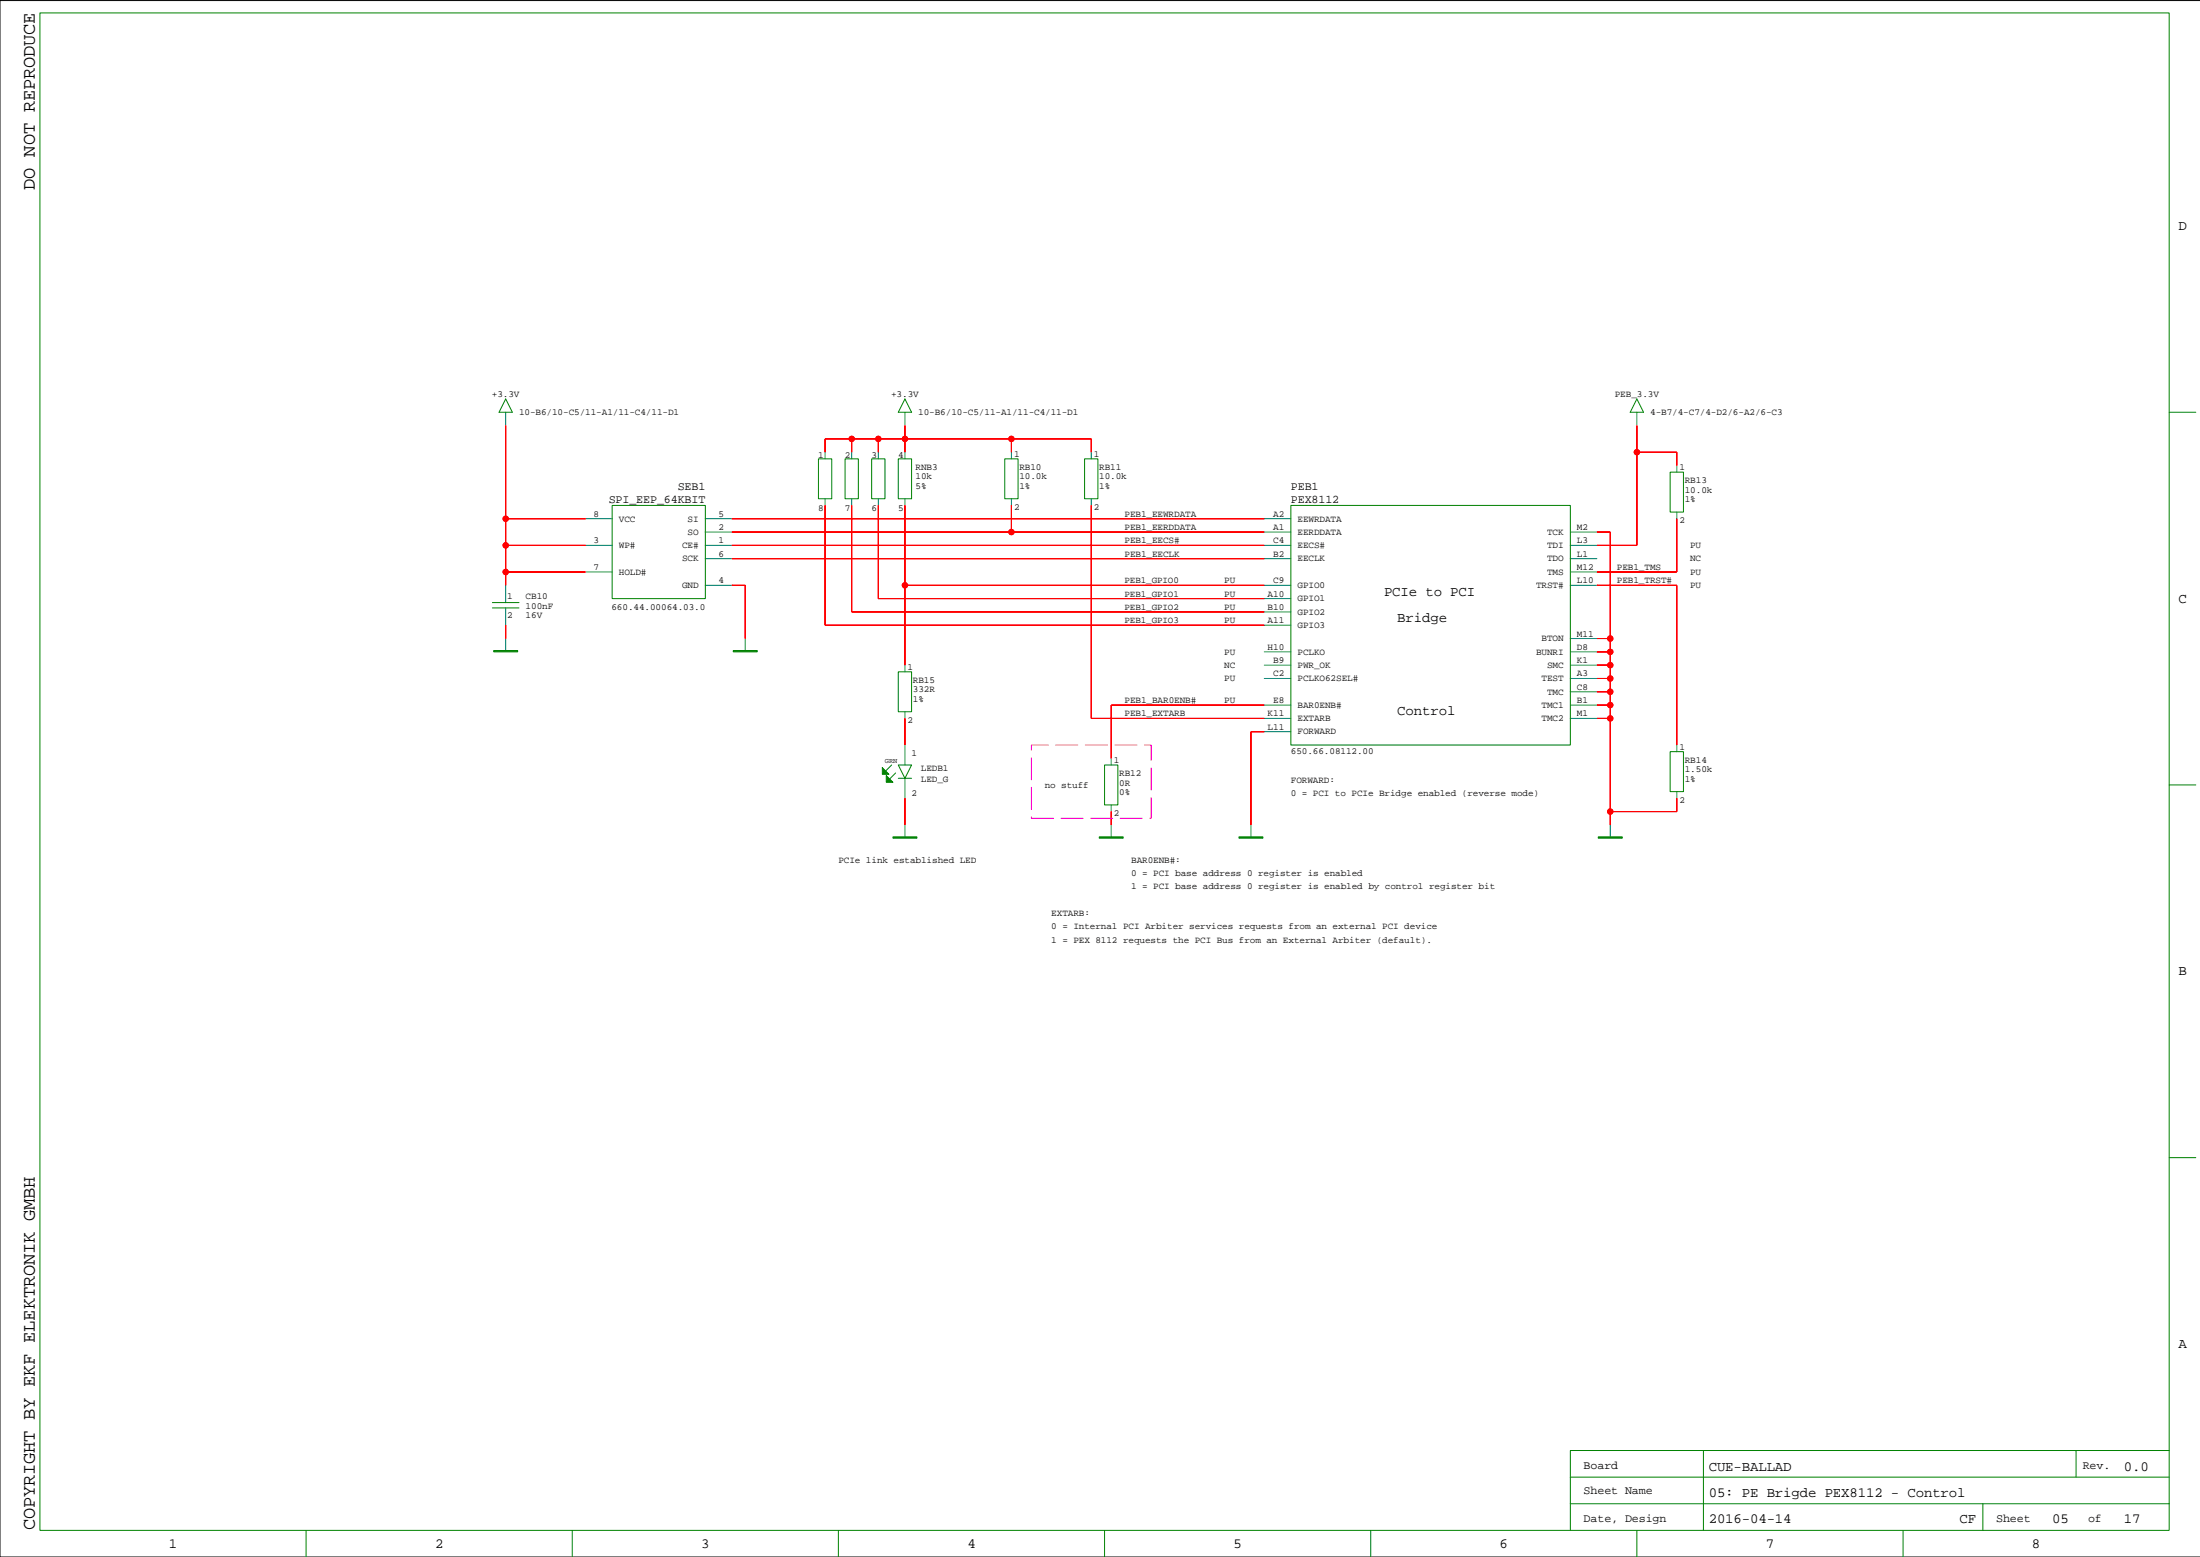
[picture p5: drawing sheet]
<svg xmlns="http://www.w3.org/2000/svg" width="420mm" height="297mm" viewBox="0 0 420 297" stroke-linecap="round" stroke-linejoin="round" font-family="sans-serif">
<path d="M419.9 .1h-419.9v296.9h419.9" fill="none" stroke="#000" stroke-width=".19"/>
<g fill="none" stroke="#008200" stroke-width=".19">
<path d="M7.6 2.5h406.3v289.5h-406.3zM96.5 76.1l1.3 2.5h-2.6zM172.7 76.1l1.3 2.5h-2.6zM312.3 76.1l1.3 2.5h-2.5zM413.9 78.6h5.1M413.9 149.8h5.1M413.9 220.9h5.1M325 276.7v15.3M396.1 276.7v5.1M413.9 276.7h-114.2v15.3M58.4 292v5M109.2 292v5"/>
<path d="M160 292v5M210.8 292v5M261.6 292v5M299.7 281.8h114.2M299.7 286.9h114.2M312.3 292v5M363.1 292v5M378.4 286.9v5.1"/>
</g>
<g fill="none" stroke="#008080" stroke-width=".19">
<path d="M96.5 78.6v2.6M172.7 78.6v2.6M312.3 78.6v2.6M111.7 99h5.1M134.6 99h5.1M157.4 86.3v1.2M157.4 95.2v1.2M162.5 86.3v1.2M162.5 95.2v1.2M167.6 86.3v1.2M167.6 95.2v1.2M172.7 86.3v1.2"/>
<path d="M172.7 95.2v1.2M193 86.3v1.2M193 95.2v1.2M208.2 86.3v1.2M208.2 95.2v1.2M241.2 99h5.1M320 88.8v1.3M320 97.7v1.3M96.5 111.7v3.3M96.5 116v3.3M111.7 104h5.1M111.7 109.1h5.1"/>
<path d="M134.6 104h5.1M134.6 111.7h5.1M134.6 106.6h5.1M134.6 101.5h5.1M241.2 104h5.1M241.2 111.7h5.1M241.2 106.6h5.1M241.2 101.5h5.1M241.2 119.3h5.1M241.2 116.7h5.1M241.2 114.2h5.1M299.7 104h5"/>
<path d="M299.7 111.7h5M299.7 106.6h5M299.7 101.5h5M299.7 109.1h5M96.5 121.8v2.3M142.2 121.8v2.3M172.7 126.9v1.3M172.7 135.8v1.3M241.2 137.1h5.1M241.2 134.5h5.1M241.2 129.4h5.1M241.2 126.9h5.1"/>
<path d="M241.2 124.4h5.1M241.2 139.6h5.1M299.7 137.1h5M299.7 134.5h5M299.7 132h5M299.7 129.4h5M299.7 126.9h5M299.7 124.4h5M299.7 121.8h5M172.7 142.1v3.8M172.7 148.5v3.8M172.7 157.4v2.3"/>
<path d="M212 144.7v1.2M212 153.6v1.2M212 157.4v2.3M238.7 157.4v2.3M307.3 157.4v2.3M320 142.1v1.3M320 151v1.3"/>
</g>
<g fill="#008000" stroke="#008000" stroke-width=".19">
<path d="M305 159.7h4.6v.2h-4.6z" fill-rule="evenodd"/>
<path d="M170.4 159.7h4.6v.2h-4.6z" fill-rule="evenodd"/>
<path d="M209.8 159.7h4.5v.2h-4.5z" fill-rule="evenodd"/>
<path d="M236.4 159.7h4.6v.2h-4.6z" fill-rule="evenodd"/>
<path d="M94.2 124.1h4.6v.3h-4.6z" fill-rule="evenodd"/>
<path d="M139.9 124.1h4.6v.3h-4.6z" fill-rule="evenodd"/>
</g>
<g fill="none" stroke="#008000" stroke-width=".19">
<path d="M116.8 96.4h17.8v17.8h-17.8zM156.2 87.5h2.5v7.7h-2.5zM161.3 87.5h2.5v7.7h-2.5zM166.3 87.5h2.6v7.7h-2.6zM171.4 87.5h2.6v7.7h-2.6zM191.7 87.5h2.6v7.7h-2.6zM207 87.5h2.5v7.7h-2.5zM246.3 96.4h53.4v45.7h-53.4zM318.7 90.1h2.5v7.6h-2.5zM94 116h5M94 115h5M171.4 128.2h2.6v7.6h-2.6z"/>
<path d="M170.1 145.9l-1.2 1.3M170.9 147.5l-1.3 1.2M171.4 145.9h2.6l-1.3 2.6zM171.4 148.5h2.6M210.8 145.9h2.5v7.7h-2.5zM318.7 143.4h2.5v7.6h-2.5z"/>
</g>
<g fill="#008200" stroke="#008200" stroke-width=".19">
<path d="M168.4 146.5l1.2 1.2h-1.2z" fill-rule="evenodd"/>
<path d="M169.1 148l1.3 1.2h-1.3z" fill-rule="evenodd"/>
</g>
<g fill="#f00" stroke="#f00" stroke-width=".19">
<path d="M172.7 152.3v5.1z" fill-rule="evenodd"/>
<path d="M320 152.3v2.5z" fill-rule="evenodd"/>
<path d="M307.3 154.8h12.7z" fill-rule="evenodd"/>
<path d="M304.7 137.1h2.6z" fill-rule="evenodd"/>
<path d="M304.7 134.5h2.6z" fill-rule="evenodd"/>
<path d="M304.7 132h2.6z" fill-rule="evenodd"/>
<path d="M304.7 129.4h2.6z" fill-rule="evenodd"/>
<path d="M304.7 126.9h2.6z" fill-rule="evenodd"/>
<path d="M304.7 124.4h2.6z" fill-rule="evenodd"/>
<path d="M304.7 121.8h2.6z" fill-rule="evenodd"/>
<path d="M304.7 101.5h2.6z" fill-rule="evenodd"/>
<path d="M307.3 101.5v20.3z" fill-rule="evenodd"/>
<path d="M307.3 121.8v2.6z" fill-rule="evenodd"/>
<path d="M307.3 124.4v2.5z" fill-rule="evenodd"/>
<path d="M307.3 126.9v2.5z" fill-rule="evenodd"/>
<path d="M307.3 129.4v2.6z" fill-rule="evenodd"/>
<path d="M307.3 132v2.5z" fill-rule="evenodd"/>
<path d="M307.3 134.5v2.6z" fill-rule="evenodd"/>
<path d="M307.3 137.1v17.7z" fill-rule="evenodd"/>
<path d="M307.3 154.8v2.6z" fill-rule="evenodd"/>
<path d="M212 154.8v2.6z" fill-rule="evenodd"/>
<path d="M96.5 119.3v2.5z" fill-rule="evenodd"/>
<path d="M139.7 111.7h2.5z" fill-rule="evenodd"/>
<path d="M142.2 111.7v10.1z" fill-rule="evenodd"/>
<path d="M238.7 139.6h2.5z" fill-rule="evenodd"/>
<path d="M238.7 139.6v17.8z" fill-rule="evenodd"/>
<path d="M320 86.3v2.5z" fill-rule="evenodd"/>
<path d="M312.3 86.3h7.7z" fill-rule="evenodd"/>
<path d="M312.3 81.2v5.1z" fill-rule="evenodd"/>
<path d="M312.3 86.3v17.7z" fill-rule="evenodd"/>
<path d="M304.7 104h7.6z" fill-rule="evenodd"/>
<path d="M208.2 137.1h33z" fill-rule="evenodd"/>
<path d="M208.2 96.4v40.7z" fill-rule="evenodd"/>
<path d="M172.7 137.1v5z" fill-rule="evenodd"/>
<path d="M157.4 119.3h83.8z" fill-rule="evenodd"/>
<path d="M157.4 96.4v22.9z" fill-rule="evenodd"/>
<path d="M162.5 116.7h78.7z" fill-rule="evenodd"/>
<path d="M162.5 96.4v20.3z" fill-rule="evenodd"/>
<path d="M167.6 114.2h73.6z" fill-rule="evenodd"/>
<path d="M167.6 96.4v17.8z" fill-rule="evenodd"/>
<path d="M172.7 111.7v15.2z" fill-rule="evenodd"/>
<path d="M172.7 111.7h68.5z" fill-rule="evenodd"/>
<path d="M172.7 96.4v15.3z" fill-rule="evenodd"/>
<path d="M304.7 109.1h15.3z" fill-rule="evenodd"/>
<path d="M320 99v10.1z" fill-rule="evenodd"/>
<path d="M304.7 111.7h15.3z" fill-rule="evenodd"/>
<path d="M320 111.7v30.4z" fill-rule="evenodd"/>
<path d="M212 134.5h29.2z" fill-rule="evenodd"/>
<path d="M212 134.5v10.2z" fill-rule="evenodd"/>
<path d="M139.7 106.6h101.5z" fill-rule="evenodd"/>
<path d="M139.7 104h101.5z" fill-rule="evenodd"/>
<path d="M193 96.4v5.1z" fill-rule="evenodd"/>
<path d="M193 101.5h48.2z" fill-rule="evenodd"/>
<path d="M139.7 101.5h53.3z" fill-rule="evenodd"/>
<path d="M139.7 99h101.5z" fill-rule="evenodd"/>
<path d="M167.6 83.7v2.6z" fill-rule="evenodd"/>
<path d="M162.5 83.7v2.6z" fill-rule="evenodd"/>
<path d="M157.4 83.7v2.6z" fill-rule="evenodd"/>
<path d="M157.4 83.7h5.1z" fill-rule="evenodd"/>
<path d="M162.5 83.7h5.1z" fill-rule="evenodd"/>
<path d="M167.6 83.7h5.1z" fill-rule="evenodd"/>
<path d="M172.7 83.7v2.6z" fill-rule="evenodd"/>
<path d="M193 83.7v2.6z" fill-rule="evenodd"/>
<path d="M208.2 83.7v2.6z" fill-rule="evenodd"/>
<path d="M193 83.7h15.2z" fill-rule="evenodd"/>
<path d="M172.7 83.7h20.3z" fill-rule="evenodd"/>
<path d="M172.7 81.2v2.5z" fill-rule="evenodd"/>
<path d="M96.5 109.1h15.2z" fill-rule="evenodd"/>
<path d="M96.5 109.1v2.6z" fill-rule="evenodd"/>
<path d="M96.5 104v5.1z" fill-rule="evenodd"/>
<path d="M96.5 99h15.2z" fill-rule="evenodd"/>
<path d="M96.5 81.2v17.8z" fill-rule="evenodd"/>
<path d="M96.5 99v5z" fill-rule="evenodd"/>
<path d="M96.5 104h15.2z" fill-rule="evenodd"/>
<circle cx="307.3" cy="121.8" r=".51"/>
<circle cx="307.3" cy="124.4" r=".51"/>
<circle cx="307.3" cy="126.9" r=".51"/>
<circle cx="307.3" cy="129.4" r=".51"/>
<circle cx="307.3" cy="132" r=".51"/>
<circle cx="307.3" cy="134.5" r=".51"/>
<circle cx="307.3" cy="137.1" r=".51"/>
<circle cx="307.3" cy="154.8" r=".51"/>
<circle cx="312.3" cy="86.3" r=".51"/>
<circle cx="172.7" cy="111.7" r=".51"/>
<circle cx="193" cy="101.5" r=".51"/>
<circle cx="162.5" cy="83.7" r=".51"/>
<circle cx="167.6" cy="83.7" r=".51"/>
<circle cx="193" cy="83.7" r=".51"/>
<circle cx="172.7" cy="83.7" r=".51"/>
<circle cx="96.5" cy="109.1" r=".51"/>
<circle cx="96.5" cy="99" r=".51"/>
<circle cx="96.5" cy="104" r=".51"/>
</g>
<g fill="none" stroke="#f00" stroke-width=".19">
<path d="M96.5 81.2v30.5M96.5 99h15.2M139.7 99h101.5M157.4 86.3v-2.6h50.8v2.6M157.4 96.4v22.9h83.8M162.5 96.4v20.3h78.7M162.5 83.7v2.6M167.6 96.4v17.8h73.6M167.6 83.7v2.6M172.7 81.2v5.1M172.7 96.4v30.5M193 83.7v2.6"/>
<path d="M193 96.4v5.1M208.2 96.4v40.7h33M312.3 86.3h7.7v2.5M312.3 81.2v22.8h-7.6M320 99v10.1h-15.3M96.5 119.3v2.5M96.5 104h15.2M96.5 109.1h15.2M139.7 101.5h101.5M139.7 111.7h2.5v10.1M139.7 104h101.5M139.7 106.6h101.5"/>
<path d="M172.7 111.7h68.5M304.7 111.7h15.3v30.4M304.7 101.5h2.6v55.9M172.7 137.1v5M241.2 134.5h-29.2v10.2M241.2 139.6h-2.5v17.8M304.7 137.1h2.6M304.7 134.5h2.6M304.7 132h2.6M304.7 129.4h2.6M304.7 126.9h2.6M304.7 124.4h2.6"/>
<path d="M304.7 121.8h2.6M172.7 152.3v5.1M212 154.8v2.6M320 152.3v2.5h-12.7"/>
<circle cx="96.5" cy="99" r=".51"/>
<circle cx="162.5" cy="83.7" r=".51"/>
<circle cx="167.6" cy="83.7" r=".51"/>
<circle cx="172.7" cy="83.7" r=".51"/>
<circle cx="193" cy="83.7" r=".51"/>
<circle cx="312.3" cy="86.3" r=".51"/>
<circle cx="96.5" cy="104" r=".51"/>
<circle cx="96.5" cy="109.1" r=".51"/>
<circle cx="172.7" cy="111.7" r=".51"/>
<circle cx="193" cy="101.5" r=".51"/>
<circle cx="307.3" cy="126.9" r=".51"/>
<circle cx="307.3" cy="134.5" r=".51"/>
<circle cx="307.3" cy="121.8" r=".51"/>
<circle cx="307.3" cy="124.4" r=".51"/>
<circle cx="307.3" cy="132" r=".51"/>
<circle cx="307.3" cy="129.4" r=".51"/>
<circle cx="307.3" cy="137.1" r=".51"/>
<circle cx="307.3" cy="154.8" r=".51"/>
</g>
<path d="M196.8 142.1h22.9v14h-22.9z" fill="none" stroke="#f0f" stroke-width=".19" stroke-dasharray="4.2 1.4"/>
<g font-size="3.6">
<text x="6.6" y="36.2" transform="rotate(-90 6.6 36.2)">DO NOT REPRODUCE</text>
<text x="6.6" y="292" transform="rotate(-90 6.6 292)">COPYRIGHT BY EKF ELEKTRONIK GMBH</text>
</g>
<g font-size="2.7">
<text x="415.7" y="43.9">D</text>
<text x="264.1" y="113.6">PCIe to PCI</text>
<text x="266.6" y="118.7">Bridge</text>
<text x="415.7" y="115">C</text>
<text x="266.6" y="136.5">Control</text>
<text x="415.7" y="186.1">B</text>
<text x="415.7" y="257.2">A</text>
<text x="326.1" y="280.6">CUE-BALLAD</text>
<text x="405.3" y="280.6">0.0</text>
<text x="326.1" y="285.6">05: PE Brigde PEX8112 - Control</text>
<text x="326.1" y="290.5">2016-04-14</text>
<text x="373.9" y="290.5">CF</text>
<text x="391.6" y="290.5">05</text>
<text x="405.3" y="290.5">17</text>
<text x="32.2" y="295.3">1</text>
<text x="83" y="295.3">2</text>
<text x="133.8" y="295.3">3</text>
<text x="184.6" y="295.3">4</text>
<text x="235.4" y="295.3">5</text>
<text x="286.2" y="295.3">6</text>
<text x="337" y="295.3">7</text>
<text x="387.7" y="295.3">8</text>
</g>
<g font-size="2.2">
<text x="116.2" y="95.9">SPI_EEP_64KBIT</text>
<text x="129.3" y="93.4">SEB1</text>
<text x="246.3" y="93.4">PEB1</text>
<text x="246.3" y="95.9">PEX8112</text>
<text x="302.2" y="280.2">Board</text>
<text x="397.4" y="280.2">Rev.</text>
<text x="302.2" y="285">Sheet Name</text>
<text x="302.2" y="290.3">Date, Design</text>
<text x="380.9" y="290.3">Sheet</text>
<text x="398.4" y="290.3">of</text>
</g>
<g font-size="1.8">
<text x="93.9" y="75.7">+3.3V</text>
<text x="170" y="75.7">+3.3V</text>
<text x="308.1" y="75.7">PEB_3.3V</text>
<text x="99" y="79.2">10-B6/10-C5/11-A1/11-C4/11-D1</text>
<text x="175.2" y="79.2">10-B6/10-C5/11-A1/11-C4/11-D1</text>
<text x="314.9" y="79.2">4-B7/4-C7/4-D2/6-A2/6-C3</text>
<text x="156.1" y="87.4">1</text>
<text x="161.2" y="87.4">2</text>
<text x="166.3" y="87.4">3</text>
<text x="171.4" y="87.4">4</text>
<text x="174.7" y="89.7">RNB3</text>
<text x="193.5" y="87.1">1</text>
<text x="194.5" y="89.7">RB10</text>
<text x="208.7" y="87.1">1</text>
<text x="209.8" y="89.7">RB11</text>
<text x="320.5" y="89.7">1</text>
<text x="174.7" y="91.5">10k</text>
<text x="174.7" y="93.2">5%</text>
<text x="194.5" y="91.5">10.0k</text>
<text x="194.5" y="93.2">1%</text>
<text x="209.8" y="93.2">1%</text>
<text x="209.8" y="91.5">10.0k</text>
<text x="321.5" y="95.8">1%</text>
<text x="321.5" y="92.2">RB13</text>
<text x="321.5" y="94">10.0k</text>
<text x="113.2" y="98.6">8</text>
<text x="118.1" y="99.5">VCC</text>
<text x="131.2" y="99.5">SI</text>
<text x="137.1" y="98.6">5</text>
<text x="137.1" y="101.1">2</text>
<text x="156.1" y="97.6">8</text>
<text x="161.2" y="97.6">7</text>
<text x="166.3" y="97.6">6</text>
<text x="171.4" y="97.6">5</text>
<text x="193.5" y="97.3">2</text>
<text x="208.7" y="97.3">2</text>
<text x="214.6" y="101.1">PEB1_EERDDATA</text>
<text x="214.6" y="98.6">PEB1_EEWRDATA</text>
<text x="242.9" y="101.1">A1</text>
<text x="242.9" y="98.6">A2</text>
<text x="247.6" y="99.5">EEWRDATA</text>
<text x="300.9" y="101.1">M2</text>
<text x="320.5" y="99.8">2</text>
<text x="113.2" y="103.7">3</text>
<text x="118.1" y="104.6">WP#</text>
<text x="130.2" y="104.6">CE#</text>
<text x="130.2" y="107.1">SCK</text>
<text x="131.2" y="102">SO</text>
<text x="137.1" y="106.2">6</text>
<text x="137.1" y="103.7">1</text>
<text x="214.6" y="106.2">PEB1_EECLK</text>
<text x="214.6" y="103.7">PEB1_EECS#</text>
<text x="242.9" y="106.2">B2</text>
<text x="242.9" y="103.7">C4</text>
<text x="247.6" y="102">EERDDATA</text>
<text x="247.6" y="104.6">EECS#</text>
<text x="247.6" y="107.1">EECLK</text>
<text x="295.2" y="107.1">TDO</text>
<text x="295.2" y="104.6">TDI</text>
<text x="295.2" y="102">TCK</text>
<text x="300.9" y="103.7">L3</text>
<text x="300.9" y="106.2">L1</text>
<text x="322.5" y="107.1">NC</text>
<text x="322.5" y="104.6">PU</text>
<text x="113.2" y="108.7">7</text>
<text x="118.1" y="109.6">HOLD#</text>
<text x="130.2" y="112.2">GND</text>
<text x="137.1" y="111.3">4</text>
<text x="214.6" y="113.8">PEB1_GPIO1</text>
<text x="214.6" y="111.3">PEB1_GPIO0</text>
<text x="233.6" y="113.8">PU</text>
<text x="233.6" y="111.3">PU</text>
<text x="241.9" y="113.8">A10</text>
<text x="242.9" y="111.3">C9</text>
<text x="247.6" y="112.2">GPIO0</text>
<text x="293.1" y="112.2">TRST#</text>
<text x="295.2" y="109.6">TMS</text>
<text x="300.9" y="108.7">M12</text>
<text x="300.9" y="111.3">L10</text>
<text x="308.5" y="108.7">PEB1_TMS</text>
<text x="308.5" y="111.3">PEB1_TRST#</text>
<text x="322.5" y="109.6">PU</text>
<text x="322.5" y="112.2">PU</text>
<text x="96.8" y="114.3">1</text>
<text x="96.8" y="117.9">2</text>
<text x="100.3" y="116.1">100nF</text>
<text x="100.3" y="114.3">CB10</text>
<text x="100.3" y="117.9">16V</text>
<text x="116.7" y="116.4">660.44.00064.03.0</text>
<text x="214.6" y="118.9">PEB1_GPIO3</text>
<text x="214.6" y="116.4">PEB1_GPIO2</text>
<text x="233.6" y="118.9">PU</text>
<text x="233.6" y="116.4">PU</text>
<text x="241.9" y="116.4">B10</text>
<text x="241.9" y="118.9">A11</text>
<text x="247.6" y="119.8">GPIO3</text>
<text x="247.6" y="117.3">GPIO2</text>
<text x="247.6" y="114.7">GPIO1</text>
<text x="233.6" y="124.9">PU</text>
<text x="241.9" y="124">H10</text>
<text x="247.6" y="124.9">PCLKO</text>
<text x="293.1" y="124.9">BUNRI</text>
<text x="294.2" y="122.3">BTON</text>
<text x="300.9" y="121.4">M11</text>
<text x="300.9" y="124">D8</text>
<text x="173.2" y="127.8">1</text>
<text x="174.2" y="130.3">RB15</text>
<text x="233.6" y="130">PU</text>
<text x="233.6" y="127.4">NC</text>
<text x="242.9" y="129">C2</text>
<text x="242.9" y="126.5">B9</text>
<text x="247.6" y="127.4">PWR_OK</text>
<text x="247.6" y="130">PCLKO62SEL#</text>
<text x="294.2" y="130">TEST</text>
<text x="295.2" y="127.4">SMC</text>
<text x="300.9" y="126.5">K1</text>
<text x="300.9" y="129">A3</text>
<text x="300.9" y="131.6">C8</text>
<text x="173.2" y="137.9">2</text>
<text x="174.2" y="132.1">332R</text>
<text x="174.2" y="133.9">1%</text>
<text x="214.6" y="136.7">PEB1_EXTARB</text>
<text x="214.6" y="134.1">PEB1_BAR0ENB#</text>
<text x="233.6" y="134.1">PU</text>
<text x="241.9" y="136.7">K11</text>
<text x="242.9" y="134.1">E8</text>
<text x="247.6" y="137.6">EXTARB</text>
<text x="247.6" y="135">BAR0ENB#</text>
<text x="294.2" y="137.6">TMC2</text>
<text x="294.2" y="135">TMC1</text>
<text x="295.2" y="132.5">TMC</text>
<text x="300.9" y="134.1">B1</text>
<text x="300.9" y="136.7">M1</text>
<text x="241.9" y="139.2">L11</text>
<text x="246.3" y="143.8">650.66.08112.00</text>
<text x="247.6" y="140.1">FORWARD</text>
<text x="320.5" y="143">1</text>
<text x="174" y="144.3">1</text>
<text x="175.7" y="149.1">LED_G</text>
<text x="175.7" y="147.1">LEDB1</text>
<text x="212.5" y="145.6">1</text>
<text x="213.6" y="148.1">RB12</text>
<text x="213.6" y="149.9">0R</text>
<text x="246.3" y="149.4">FORWARD:</text>
<text x="321.5" y="145.6">RB14</text>
<text x="321.5" y="147.3">1.50k</text>
<text x="321.5" y="149.1">1%</text>
<text x="174" y="151.9">2</text>
<text x="199.3" y="150.3">no stuff</text>
<text x="212.5" y="155.7">2</text>
<text x="213.6" y="151.6">0%</text>
<text x="246.3" y="151.9">0 = PCI to PCIe Bridge enabled (reverse mode)</text>
<text x="320.5" y="153.2">2</text>
<text x="160" y="164.6">PCIe link established LED</text>
<text x="215.9" y="164.6">BAR0ENB#:</text>
<text x="215.9" y="167.1">0 = PCI base address 0 register is enabled</text>
<text x="215.9" y="169.7">1 = PCI base address 0 register is enabled by control register bit</text>
<text x="200.6" y="179.8">1 = PEX 8112 requests the PCI Bus from an External Arbiter (default).</text>
<text x="200.6" y="174.8">EXTARB:</text>
<text x="200.6" y="177.3">0 = Internal PCI Arbiter services requests from an external PCI device</text>
</g>
<text font-size="1.3" x="168.9" y="145.7">GRN</text>
</svg>
